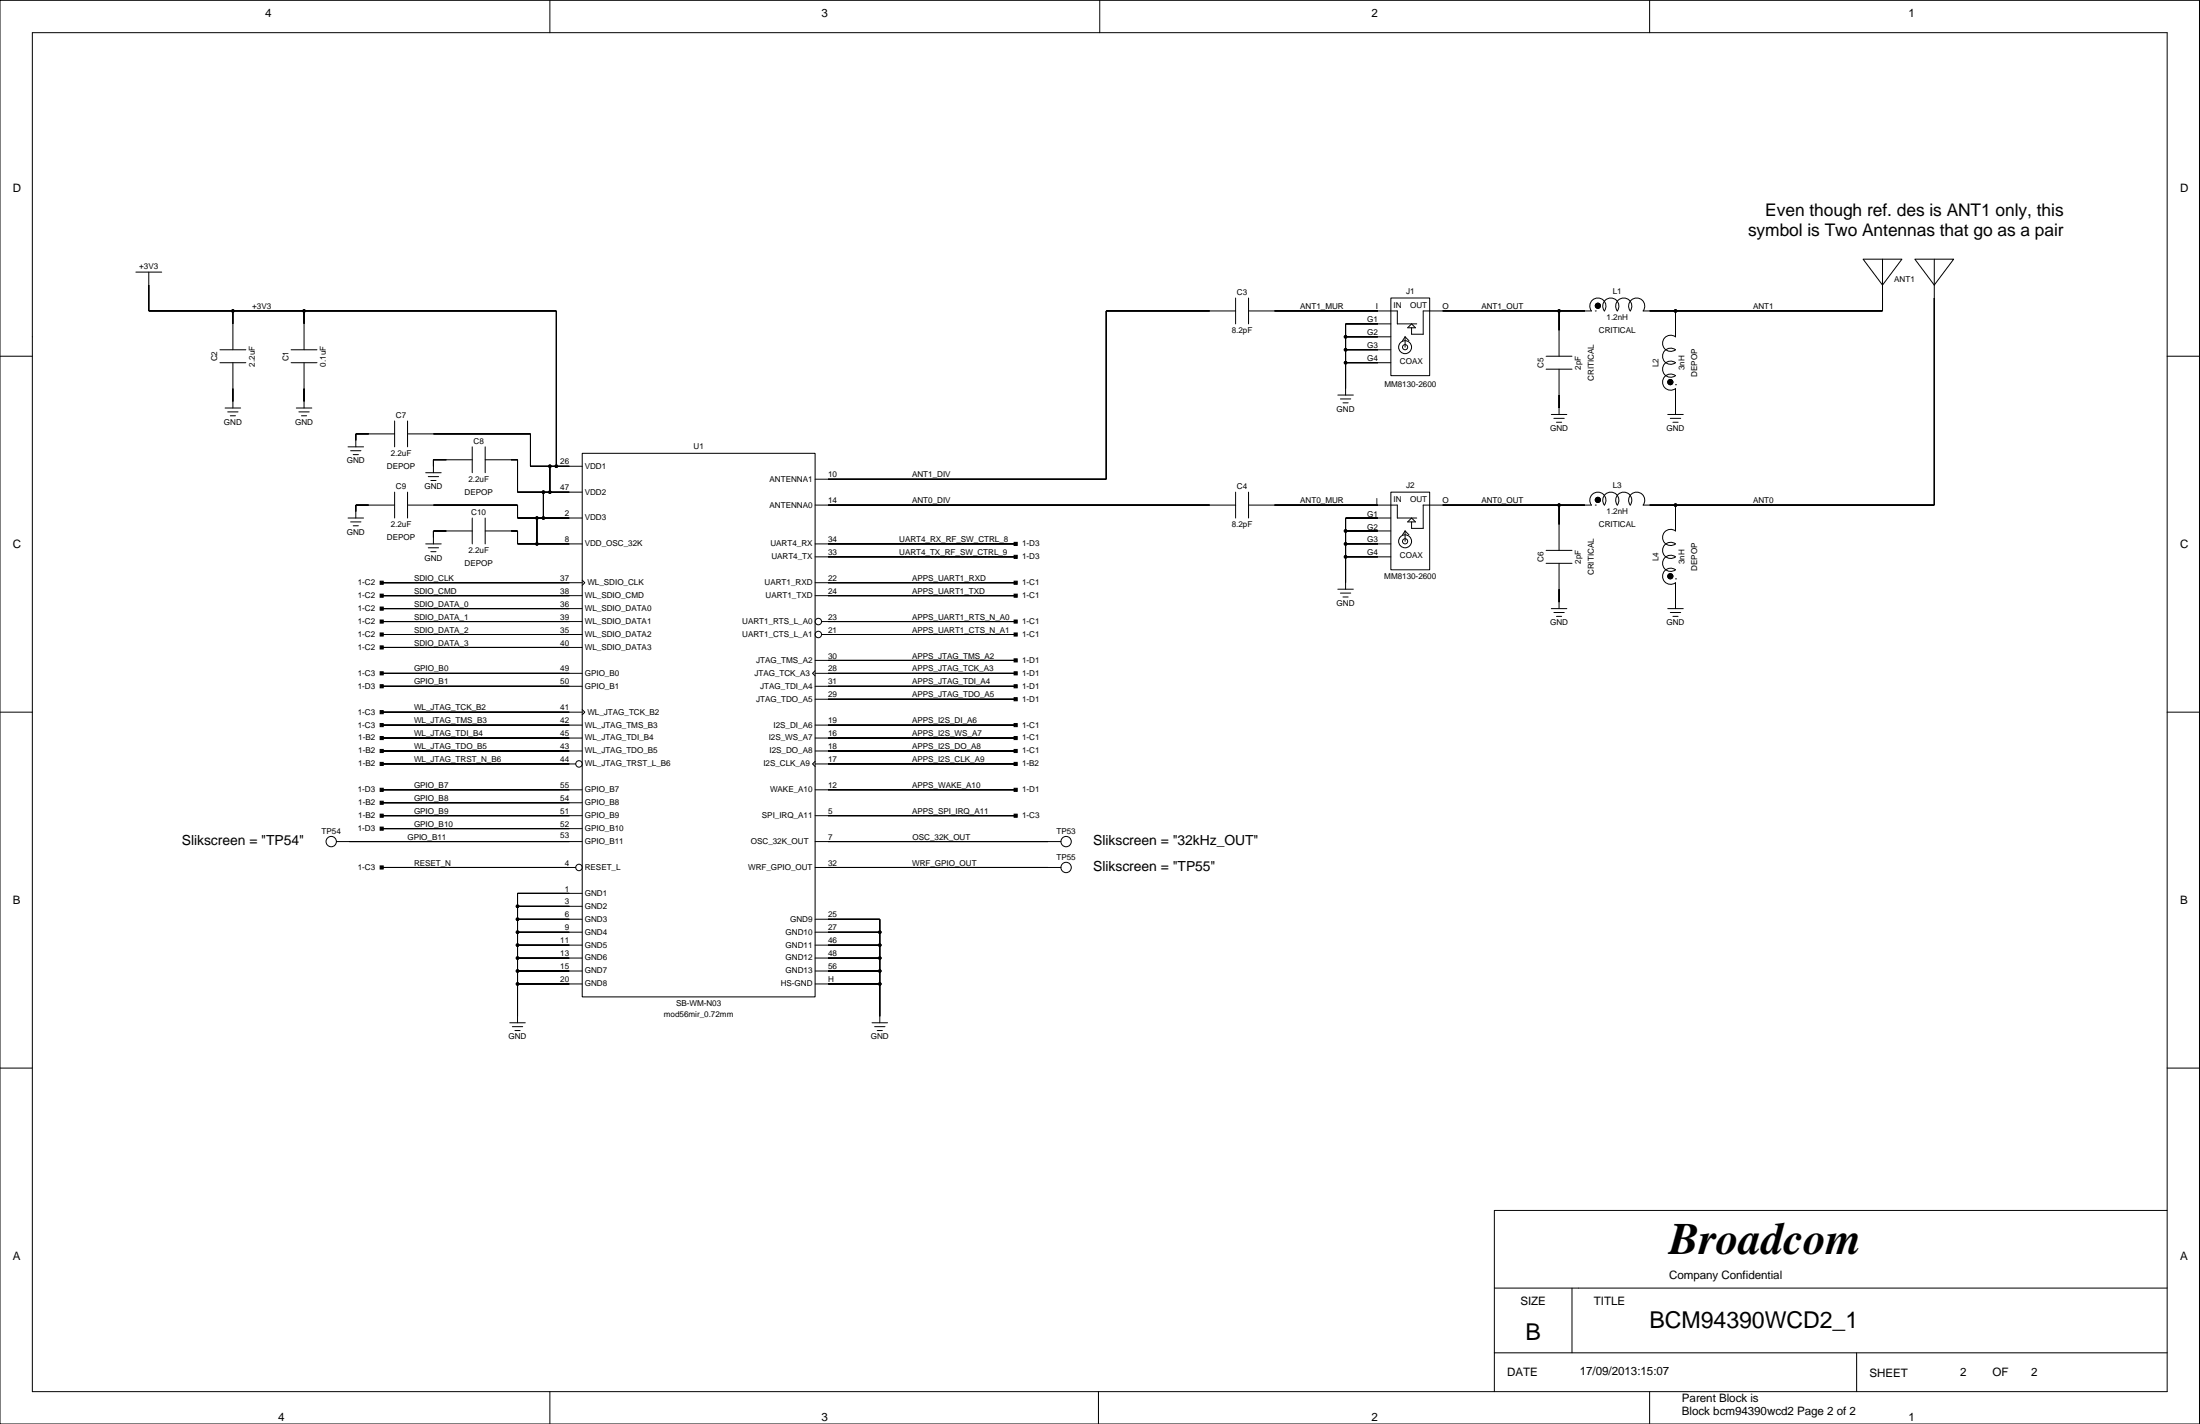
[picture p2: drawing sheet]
<svg xmlns="http://www.w3.org/2000/svg" width="432mm" height="279mm" viewBox="0 0 432 279" stroke-linecap="round" stroke-linejoin="round" font-family="sans-serif">
<g fill="none" stroke="#000" stroke-width=".2">
<path d="M0 .1h431.7v279.3h-431.7zM6.3 6.4h419.1v266.7h-419.1zM107.9 .1v6.3M215.9 .1v6.3M323.8 .1v6.3M26.7 53.4h5M29.2 53.4v7.6h80v30.5M242.5 58.5v5M245.1 58.5v5M273 58.5h7.6v15.2h-7.6zM365.7 50.9h7.6l-3.8 5zM369.5 50.9v10.1h-47a1.59 1.59 0 0 0-.2-2.1 1.59 1.59 0 0 0-2.1 0 1.59 1.59 0 0 0-.2 2.1 1.59 1.59 0 0 0-.2-2.1 1.59 1.59 0 0 0-2.2 0 1.59 1.59 0 0 0-.2 2.1 1.59 1.59 0 0 0-.2-2.1 1.59 1.59 0 0 0-2.1 0 1.59 1.59 0 0 0-.2 2.1 1.59 1.59 0 0 0-.2-2.1 1.59 1.59 0 0 0-2.1 0 1.59 1.59 0 0 0-.2 2.1h-33.1v4.6h-2.2v-1.3"/>
<path d="M375.8 55.9h.1M375.8 50.9h7.7l-3.9 5zM377.1 58.5h.1M377.1 55.9h.1M378.4 57.2h.1M378.4 55.9h.1M379.6 50.9v48.2h-57.1a1.59 1.59 0 0 0-.2-2.1 1.59 1.59 0 0 0-2.1 0 1.59 1.59 0 0 0-.2 2.1 1.59 1.59 0 0 0-.2-2.1 1.59 1.59 0 0 0-2.2 0 1.59 1.59 0 0 0-.2 2.1 1.59 1.59 0 0 0-.2-2.1 1.59 1.59 0 0 0-2.1 0 1.59 1.59 0 0 0-.2 2.1 1.59 1.59 0 0 0-.2-2.1 1.59 1.59 0 0 0-2.1 0 1.59 1.59 0 0 0-.2 2.1h-33.1v4.6h-2.2v-1.3M0 69.9h6.3M43.2 71.2h5M43.2 68.6h5M45.7 61v7.6M45.7 71.2v8.9"/>
<path d="M57.1 71.2h5.1M57.1 68.6h5.1M59.7 61v7.6M59.7 71.2v8.9M242.5 61h-25.4v33h-57.1M245.1 61h29.2v2.5h3.8M262.6 77.5h3M263.1 78.3h2M263.6 79h1M264.1 71.2h8.9M264.1 68.6h8.9M264.1 66.1h8.9"/>
<path d="M273 63.5h-8.9v14M275.8 66.1v2M275.8 66.1l.7 .8M275.8 66.1l-.5 .8M277.1 63.5l.7 .8h-1.5zM303.5 69.9h5M303.5 72.4h5M306 61v8.9M306 72.4v8.9M313.1 61h.1M328.9 75.5h.1M328.9 61v5.1a1.59 1.59 0 0 0-2.2 .2 1.59 1.59 0 0 0 0 2.1 1.59 1.59 0 0 0 2.2 .2 1.59 1.59 0 0 0-2.2 .2 1.59 1.59 0 0 0 0 2.2 1.59 1.59 0 0 0 2.2 .2 1.59 1.59 0 0 0-2.2 .2 1.59 1.59 0 0 0 0 2.1 1.59 1.59 0 0 0 2.2 .2 1.59 1.59 0 0 0-2.2 .2 1.59 1.59 0 0 0 0 2.1 1.59 1.59 0 0 0 2.2 .2v5.1"/>
<path d="M425.4 69.9h6.3M44.2 80.1h3M44.7 80.8h2M45.2 81.6h1M58.2 80.1h3M58.7 80.8h2M59.2 81.6h1M68.3 87.7h3.1M68.8 88.4h2M69.3 89.2h1M77.5 99.1h-7.7v2.5M77.5 85.1h-7.7v2.6"/>
<path d="M77.5 82.6v5.1M77.5 96.6v5M80 99.1h21.6v2.5h12.7M80 85.1h24.1v6.4h10.2M80 82.6v5.1M80 96.6v5M83.5 92.8h3.1M84.1 93.5h2M84.6 94.3h1M92.7 87.7v5.1M92.7 90.2h-7.6v2.6M95.2 90.2h6.4v6.4h12.7"/>
<path d="M95.2 87.7v5.1M106.7 96.6v5M107.9 91.5v5.1M114.3 88.9h45.7v106.7h-45.7zM160 99.1h82.5M242.5 96.6v5M245.1 99.1h29.2v2.5h3.8M245.1 96.6v5M273 96.6h7.6v15.2h-7.6zM304.5 81.3h3M305 82.1h2M305.5 82.8h1"/>
<path d="M306 99.1v8.9M313.1 99.1h.1M327.3 81.3h3.1M327.8 82.1h2.1M328.3 82.8h1.1M328.9 99.1v5.1a1.59 1.59 0 0 0-2.2 .2 1.59 1.59 0 0 0 0 2.1 1.59 1.59 0 0 0 2.2 .2 1.59 1.59 0 0 0-2.2 .2 1.59 1.59 0 0 0 0 2.2 1.59 1.59 0 0 0 2.2 .2 1.59 1.59 0 0 0-2.2 .2 1.59 1.59 0 0 0 0 2.1 1.59 1.59 0 0 0 2.2 .2 1.59 1.59 0 0 0-2.2 .2 1.59 1.59 0 0 0 0 2.1 1.59 1.59 0 0 0 2.2 .2v5.1M68.3 101.6h3.1M68.8 102.4h2M69.3 103.2h1M74.9 119.4h39.4M74.9 114.3h39.4M74.9 116.9h39.4"/>
<path d="M83.5 106.7h3.1M84.1 107.5h2M84.6 108.2h1M92.7 104.2h-7.6v2.5M92.7 101.6v5.1M95.2 104.2h6.4v2.5h12.7M95.2 101.6v5.1M105.4 101.6v5.1M114.3 113.8l.5 .5-.5 .5M160 114.3h39.3M160 116.9h39.3M160 106.7h39.3"/>
<path d="M160 109.3h39.3M262.6 115.6h3M263.1 116.4h2M263.6 117.1h1M264.1 106.7h8.9M264.1 109.3h8.9M264.1 104.2h8.9M273 101.6h-8.9v14M275.8 104.2v2M275.8 104.2l.7 .7M275.8 104.2l-.5 .7M277.1 101.6l.7 .8h-1.5z"/>
<path d="M303.5 110.5h5M303.5 108h5M304.5 119.4h3M306 110.5v8.9M327.3 119.4h3.1M328.9 113.6h.1M0 139.7h6.3M74.9 139.7h39.4M74.9 122h39.4M74.9 124.5h39.4M74.9 127h39.4M74.9 132.1h39.4"/>
<path d="M74.9 134.7h39.4M114.3 139.2l.5 .5-.5 .5M160 131.6l-.5 .5 .5 .5M160 132.1h39.3M160 129.6h39.3M160 134.7h39.3M160 137.2h39.3M161.3 122h38M161.3 124.5h38M305 120.2h2M305.5 120.9h1M327.8 120.2h2.1"/>
<path d="M328.3 120.9h1.1M425.4 139.7h6.3M74.9 147.3h39.4M74.9 142.3h39.4M74.9 144.8h39.4M74.9 149.9h38.1M74.9 155h39.4M74.9 157.5h39.4M160 149.4l-.5 .5 .5 .5M160 147.3h39.3M160 142.3h39.3M160 144.8h39.3"/>
<path d="M160 149.9h39.3M160 155h39.3M66 165.1h48.3M74.9 170.2h38.1M74.9 160h39.4M74.9 162.6h39.4M101.6 177.8h12.7M114.3 175.3h-12.7v25.4M160 170.2h48.2M160 160h39.3M160 165.1h48.2M101.6 185.4h12.7"/>
<path d="M101.6 188h12.7M101.6 190.5h12.7M101.6 193.1h12.7M101.6 182.9h12.7M101.6 180.4h12.7M160 185.4h12.7M160 188h12.7M160 190.5h12.7M160 193.1h12.7M160 182.9h12.7M160 180.4h12.7v20.3M0 209.6h6.3"/>
<path d="M100.1 200.7h3M100.6 201.4h2M101.1 202.2h1M171.2 200.7h3M171.7 201.4h2M172.2 202.2h1M425.4 209.6h6.3M425.4 237.5h-132.1v35.6M293.3 252.7h132.1M308.5 252.7v12.7M107.9 273.1v6.3M215.6 273.1v6.3"/>
<path d="M293.3 265.4h132.1M323.8 273.1v6.3M364.4 265.4v7.7"/>
<circle cx="313.6" cy="60" r=".51"/>
<circle cx="45.7" cy="61" r=".25"/>
<circle cx="59.7" cy="61" r=".25"/>
<circle cx="264.1" cy="66.1" r=".25"/>
<circle cx="264.1" cy="68.6" r=".25"/>
<circle cx="264.1" cy="71.2" r=".25"/>
<circle cx="275.8" cy="68.1" r="1.27"/>
<circle cx="275.8" cy="68.1" r=".51"/>
<circle cx="306" cy="61" r=".25"/>
<circle cx="327.8" cy="75" r=".51"/>
<circle cx="328.9" cy="61" r=".25"/>
<circle cx="106.7" cy="96.6" r=".25"/>
<circle cx="107.9" cy="96.6" r=".25"/>
<circle cx="107.9" cy="91.5" r=".25"/>
<circle cx="109.2" cy="91.5" r=".25"/>
<circle cx="306" cy="99.1" r=".25"/>
<circle cx="313.6" cy="98.1" r=".51"/>
<circle cx="328.9" cy="99.1" r=".25"/>
<circle cx="105.4" cy="101.6" r=".25"/>
<circle cx="105.4" cy="106.7" r=".25"/>
<circle cx="106.7" cy="101.6" r=".25"/>
<circle cx="264.1" cy="104.2" r=".25"/>
<circle cx="264.1" cy="109.3" r=".25"/>
<circle cx="264.1" cy="106.7" r=".25"/>
<circle cx="275.8" cy="106.2" r="1.27"/>
<circle cx="275.8" cy="106.2" r=".51"/>
<circle cx="327.8" cy="113.1" r=".51"/>
<circle cx="160.6" cy="124.5" r=".63"/>
<circle cx="160.6" cy="122" r=".63"/>
<circle cx="113.6" cy="149.9" r=".63"/>
<circle cx="65" cy="165.1" r="1.02"/>
<circle cx="101.6" cy="177.8" r=".25"/>
<circle cx="113.6" cy="170.2" r=".63"/>
<circle cx="209.2" cy="170.2" r="1.02"/>
<circle cx="209.2" cy="165.1" r="1.02"/>
<circle cx="101.6" cy="182.9" r=".25"/>
<circle cx="101.6" cy="193.1" r=".25"/>
<circle cx="101.6" cy="188" r=".25"/>
<circle cx="101.6" cy="180.4" r=".25"/>
<circle cx="101.6" cy="185.4" r=".25"/>
<circle cx="101.6" cy="190.5" r=".25"/>
<circle cx="172.7" cy="182.9" r=".25"/>
<circle cx="172.7" cy="188" r=".25"/>
<circle cx="172.7" cy="193.1" r=".25"/>
<circle cx="172.7" cy="185.4" r=".25"/>
<circle cx="172.7" cy="190.5" r=".25"/>
</g>
<g fill="#000" stroke="#000" stroke-width=".2">
<path d="M29.2 55.9v5.1z" fill-rule="evenodd"/>
<path d="M369.5 58.5v2.5z" fill-rule="evenodd"/>
<path d="M379.6 58.5v40.6z" fill-rule="evenodd"/>
<path d="M45.7 76.2v2.6z" fill-rule="evenodd"/>
<path d="M45.7 61v2.5z" fill-rule="evenodd"/>
<path d="M29.2 61h16.5z" fill-rule="evenodd"/>
<path d="M59.7 76.2v2.6z" fill-rule="evenodd"/>
<path d="M45.7 61h14z" fill-rule="evenodd"/>
<path d="M59.7 61v2.5z" fill-rule="evenodd"/>
<path d="M109.2 61v30.5z" fill-rule="evenodd"/>
<path d="M59.7 61h49.5z" fill-rule="evenodd"/>
<path d="M217.1 61v33z" fill-rule="evenodd"/>
<path d="M217.1 61h20.3z" fill-rule="evenodd"/>
<path d="M264.1 63.5v2.6z" fill-rule="evenodd"/>
<path d="M264.1 66.1v2.5z" fill-rule="evenodd"/>
<path d="M264.1 68.6v2.6z" fill-rule="evenodd"/>
<path d="M264.1 71.2v5z" fill-rule="evenodd"/>
<path d="M264.1 71.2h6.3z" fill-rule="evenodd"/>
<path d="M264.1 68.6h6.3z" fill-rule="evenodd"/>
<path d="M264.1 66.1h6.3z" fill-rule="evenodd"/>
<path d="M264.1 63.5h6.3z" fill-rule="evenodd"/>
<path d="M250.1 61h20.3z" fill-rule="evenodd"/>
<path d="M306 77.5v2.6z" fill-rule="evenodd"/>
<path d="M306 61v3.8z" fill-rule="evenodd"/>
<path d="M283.1 61h22.9z" fill-rule="evenodd"/>
<path d="M306 61h5.1z" fill-rule="evenodd"/>
<path d="M328.9 77.5v2.6z" fill-rule="evenodd"/>
<path d="M323.8 61h5.1z" fill-rule="evenodd"/>
<path d="M328.9 61v3.8z" fill-rule="evenodd"/>
<path d="M328.9 61h40.6z" fill-rule="evenodd"/>
<path d="M69.8 85.1v1.3z" fill-rule="evenodd"/>
<path d="M69.8 99.1v1.3z" fill-rule="evenodd"/>
<path d="M69.8 85.1h2.6z" fill-rule="evenodd"/>
<path d="M69.8 99.1h2.6z" fill-rule="evenodd"/>
<path d="M85.1 90.2v1.3z" fill-rule="evenodd"/>
<path d="M85.1 90.2h2.5z" fill-rule="evenodd"/>
<path d="M85.1 99.1h16.5z" fill-rule="evenodd"/>
<path d="M101.6 99.1v2.5z" fill-rule="evenodd"/>
<path d="M100.3 90.2h1.3z" fill-rule="evenodd"/>
<path d="M101.6 90.2v6.4z" fill-rule="evenodd"/>
<path d="M85.1 85.1h19z" fill-rule="evenodd"/>
<path d="M104.1 85.1v6.4z" fill-rule="evenodd"/>
<path d="M101.6 96.6h5.1z" fill-rule="evenodd"/>
<path d="M106.7 96.6v5z" fill-rule="evenodd"/>
<path d="M104.1 91.5h3.8z" fill-rule="evenodd"/>
<path d="M107.9 91.5v5.1z" fill-rule="evenodd"/>
<path d="M106.7 96.6h1.2z" fill-rule="evenodd"/>
<path d="M107.9 91.5h1.3z" fill-rule="evenodd"/>
<path d="M107.9 96.6h3.8z" fill-rule="evenodd"/>
<path d="M109.2 91.5h2.5z" fill-rule="evenodd"/>
<path d="M162.5 94h54.6z" fill-rule="evenodd"/>
<path d="M162.5 99.1h74.9z" fill-rule="evenodd"/>
<path d="M250.1 99.1h20.3z" fill-rule="evenodd"/>
<path d="M306 99.1v3.8z" fill-rule="evenodd"/>
<path d="M283.1 99.1h22.9z" fill-rule="evenodd"/>
<path d="M306 99.1h5.1z" fill-rule="evenodd"/>
<path d="M328.9 99.1v3.8z" fill-rule="evenodd"/>
<path d="M323.8 99.1h5.1z" fill-rule="evenodd"/>
<path d="M328.9 99.1h50.7z" fill-rule="evenodd"/>
<path d="M74.6 114h.6v.6h-.6z" fill-rule="evenodd"/>
<path d="M74.6 116.6h.6v.6h-.6z" fill-rule="evenodd"/>
<path d="M74.6 119.1h.6v.6h-.6z" fill-rule="evenodd"/>
<path d="M85.1 104.2v1.2z" fill-rule="evenodd"/>
<path d="M85.1 104.2h2.5z" fill-rule="evenodd"/>
<path d="M100.3 104.2h1.3z" fill-rule="evenodd"/>
<path d="M101.6 104.2v2.5z" fill-rule="evenodd"/>
<path d="M101.6 106.7h3.8z" fill-rule="evenodd"/>
<path d="M105.4 101.6v5.1z" fill-rule="evenodd"/>
<path d="M101.6 101.6h3.8z" fill-rule="evenodd"/>
<path d="M105.4 101.6h1.3z" fill-rule="evenodd"/>
<path d="M74.9 114.3h36.8z" fill-rule="evenodd"/>
<path d="M74.9 116.9h36.8z" fill-rule="evenodd"/>
<path d="M74.9 119.4h36.8z" fill-rule="evenodd"/>
<path d="M105.4 106.7h6.3z" fill-rule="evenodd"/>
<path d="M106.7 101.6h5z" fill-rule="evenodd"/>
<path d="M199 114h.6v.6h-.6z" fill-rule="evenodd"/>
<path d="M199 116.6h.6v.6h-.6z" fill-rule="evenodd"/>
<path d="M199 106.4h.6v.6h-.6z" fill-rule="evenodd"/>
<path d="M199 109h.6v.6h-.6z" fill-rule="evenodd"/>
<path d="M162.5 114.3h36.8z" fill-rule="evenodd"/>
<path d="M162.5 116.9h36.8z" fill-rule="evenodd"/>
<path d="M162.5 106.7h36.8z" fill-rule="evenodd"/>
<path d="M162.5 109.3h36.8z" fill-rule="evenodd"/>
<path d="M264.1 101.6v2.6z" fill-rule="evenodd"/>
<path d="M264.1 104.2v2.5z" fill-rule="evenodd"/>
<path d="M264.1 106.7v2.6z" fill-rule="evenodd"/>
<path d="M264.1 109.3v5z" fill-rule="evenodd"/>
<path d="M264.1 109.3h6.3z" fill-rule="evenodd"/>
<path d="M264.1 106.7h6.3z" fill-rule="evenodd"/>
<path d="M264.1 104.2h6.3z" fill-rule="evenodd"/>
<path d="M264.1 101.6h6.3z" fill-rule="evenodd"/>
<path d="M306 115.6v2.5z" fill-rule="evenodd"/>
<path d="M328.9 115.6v2.5z" fill-rule="evenodd"/>
<path d="M74.6 121.7h.6v.6h-.6z" fill-rule="evenodd"/>
<path d="M74.6 124.2h.6v.6h-.6z" fill-rule="evenodd"/>
<path d="M74.6 126.7h.6v.6h-.6z" fill-rule="evenodd"/>
<path d="M74.6 131.8h.6v.6h-.6z" fill-rule="evenodd"/>
<path d="M74.6 134.3h.6v.7h-.6z" fill-rule="evenodd"/>
<path d="M74.9 122h36.8z" fill-rule="evenodd"/>
<path d="M74.9 124.5h36.8z" fill-rule="evenodd"/>
<path d="M74.9 127h36.8z" fill-rule="evenodd"/>
<path d="M74.9 139.7h36.8z" fill-rule="evenodd"/>
<path d="M74.9 132.1h36.8z" fill-rule="evenodd"/>
<path d="M74.9 134.7h36.8z" fill-rule="evenodd"/>
<path d="M199 131.8h.6v.6h-.6z" fill-rule="evenodd"/>
<path d="M199 129.3h.6v.6h-.6z" fill-rule="evenodd"/>
<path d="M199 134.3h.6v.7h-.6z" fill-rule="evenodd"/>
<path d="M199 136.9h.6v.6h-.6z" fill-rule="evenodd"/>
<path d="M199 124.2h.6v.6h-.6z" fill-rule="evenodd"/>
<path d="M199 121.7h.6v.6h-.6z" fill-rule="evenodd"/>
<path d="M162.5 132.1h36.8z" fill-rule="evenodd"/>
<path d="M162.5 129.6h36.8z" fill-rule="evenodd"/>
<path d="M162.5 134.7h36.8z" fill-rule="evenodd"/>
<path d="M162.5 137.2h36.8z" fill-rule="evenodd"/>
<path d="M162.5 124.5h36.8z" fill-rule="evenodd"/>
<path d="M162.5 122h36.8z" fill-rule="evenodd"/>
<path d="M74.6 139.4h.6v.6h-.6z" fill-rule="evenodd"/>
<path d="M74.6 142h.6v.6h-.6z" fill-rule="evenodd"/>
<path d="M74.6 144.5h.6v.6h-.6z" fill-rule="evenodd"/>
<path d="M74.6 147h.6v.7h-.6z" fill-rule="evenodd"/>
<path d="M74.6 149.6h.6v.6h-.6z" fill-rule="evenodd"/>
<path d="M74.6 154.7h.6v.6h-.6z" fill-rule="evenodd"/>
<path d="M74.6 157.2h.6v.6h-.6z" fill-rule="evenodd"/>
<path d="M74.9 142.3h36.8z" fill-rule="evenodd"/>
<path d="M74.9 144.8h36.8z" fill-rule="evenodd"/>
<path d="M74.9 147.3h36.8z" fill-rule="evenodd"/>
<path d="M74.9 149.9h36.8z" fill-rule="evenodd"/>
<path d="M74.9 155h36.8z" fill-rule="evenodd"/>
<path d="M74.9 157.5h36.8z" fill-rule="evenodd"/>
<path d="M199 147h.6v.7h-.6z" fill-rule="evenodd"/>
<path d="M199 142h.6v.6h-.6z" fill-rule="evenodd"/>
<path d="M199 144.5h.6v.6h-.6z" fill-rule="evenodd"/>
<path d="M199 149.6h.6v.6h-.6z" fill-rule="evenodd"/>
<path d="M199 154.7h.6v.6h-.6z" fill-rule="evenodd"/>
<path d="M162.5 147.3h36.8z" fill-rule="evenodd"/>
<path d="M162.5 142.3h36.8z" fill-rule="evenodd"/>
<path d="M162.5 144.8h36.8z" fill-rule="evenodd"/>
<path d="M162.5 149.9h36.8z" fill-rule="evenodd"/>
<path d="M162.5 155h36.8z" fill-rule="evenodd"/>
<path d="M74.6 169.9h.6v.6h-.6z" fill-rule="evenodd"/>
<path d="M74.6 159.7h.6v.7h-.6z" fill-rule="evenodd"/>
<path d="M74.6 162.3h.6v.6h-.6z" fill-rule="evenodd"/>
<path d="M101.6 177.8v2.6z" fill-rule="evenodd"/>
<path d="M101.6 175.3v2.5z" fill-rule="evenodd"/>
<path d="M74.9 170.2h36.8z" fill-rule="evenodd"/>
<path d="M74.9 160h36.8z" fill-rule="evenodd"/>
<path d="M74.9 162.6h36.8z" fill-rule="evenodd"/>
<path d="M68.6 165.1h43.1z" fill-rule="evenodd"/>
<path d="M101.6 177.8h10.1z" fill-rule="evenodd"/>
<path d="M101.6 175.3h10.1z" fill-rule="evenodd"/>
<path d="M199 159.7h.6v.7h-.6z" fill-rule="evenodd"/>
<path d="M162.5 160h36.8z" fill-rule="evenodd"/>
<path d="M162.5 165.1h43.2z" fill-rule="evenodd"/>
<path d="M162.5 170.2h43.2z" fill-rule="evenodd"/>
<path d="M101.6 193.1v6.3z" fill-rule="evenodd"/>
<path d="M101.6 190.5v2.6z" fill-rule="evenodd"/>
<path d="M101.6 188v2.5z" fill-rule="evenodd"/>
<path d="M101.6 185.4v2.6z" fill-rule="evenodd"/>
<path d="M101.6 182.9v2.5z" fill-rule="evenodd"/>
<path d="M101.6 180.4v2.5z" fill-rule="evenodd"/>
<path d="M101.6 185.4h10.1z" fill-rule="evenodd"/>
<path d="M101.6 188h10.1z" fill-rule="evenodd"/>
<path d="M101.6 190.5h10.1z" fill-rule="evenodd"/>
<path d="M101.6 193.1h10.1z" fill-rule="evenodd"/>
<path d="M101.6 182.9h10.1z" fill-rule="evenodd"/>
<path d="M101.6 180.4h10.1z" fill-rule="evenodd"/>
<path d="M172.7 193.1v6.3z" fill-rule="evenodd"/>
<path d="M162.5 193.1h10.2z" fill-rule="evenodd"/>
<path d="M172.7 190.5v2.6z" fill-rule="evenodd"/>
<path d="M162.5 190.5h10.2z" fill-rule="evenodd"/>
<path d="M172.7 188v2.5z" fill-rule="evenodd"/>
<path d="M162.5 188h10.2z" fill-rule="evenodd"/>
<path d="M172.7 185.4v2.6z" fill-rule="evenodd"/>
<path d="M162.5 185.4h10.2z" fill-rule="evenodd"/>
<path d="M172.7 182.9v2.5z" fill-rule="evenodd"/>
<path d="M162.5 182.9h10.2z" fill-rule="evenodd"/>
<path d="M172.7 180.4v2.5z" fill-rule="evenodd"/>
<path d="M162.5 180.4h10.2z" fill-rule="evenodd"/>
<circle cx="313.6" cy="60" r=".51"/>
<circle cx="45.7" cy="61" r=".25"/>
<circle cx="59.7" cy="61" r=".25"/>
<circle cx="264.1" cy="66.1" r=".25"/>
<circle cx="264.1" cy="68.6" r=".25"/>
<circle cx="264.1" cy="71.2" r=".25"/>
<circle cx="306" cy="61" r=".25"/>
<circle cx="327.8" cy="75" r=".51"/>
<circle cx="328.9" cy="61" r=".25"/>
<circle cx="106.7" cy="96.6" r=".25"/>
<circle cx="107.9" cy="96.6" r=".25"/>
<circle cx="107.9" cy="91.5" r=".25"/>
<circle cx="109.2" cy="91.5" r=".25"/>
<circle cx="306" cy="99.1" r=".25"/>
<circle cx="313.6" cy="98.1" r=".51"/>
<circle cx="328.9" cy="99.1" r=".25"/>
<circle cx="105.4" cy="101.6" r=".25"/>
<circle cx="105.4" cy="106.7" r=".25"/>
<circle cx="106.7" cy="101.6" r=".25"/>
<circle cx="264.1" cy="104.2" r=".25"/>
<circle cx="264.1" cy="109.3" r=".25"/>
<circle cx="264.1" cy="106.7" r=".25"/>
<circle cx="327.8" cy="113.1" r=".51"/>
<circle cx="101.6" cy="177.8" r=".25"/>
<circle cx="101.6" cy="182.9" r=".25"/>
<circle cx="101.6" cy="193.1" r=".25"/>
<circle cx="101.6" cy="188" r=".25"/>
<circle cx="101.6" cy="180.4" r=".25"/>
<circle cx="101.6" cy="185.4" r=".25"/>
<circle cx="101.6" cy="190.5" r=".25"/>
<circle cx="172.7" cy="182.9" r=".25"/>
<circle cx="172.7" cy="188" r=".25"/>
<circle cx="172.7" cy="193.1" r=".25"/>
<circle cx="172.7" cy="185.4" r=".25"/>
<circle cx="172.7" cy="190.5" r=".25"/>
</g>
<text font-size="8.8" x="327.6" y="246.1">Broadcom</text>
<g font-size="4.6">
<text x="299.4" y="263">B</text>
<text x="323.8" y="260.6">BCM94390WCD2_1</text>
</g>
<g font-size="3.4">
<text x="343.1" y="46.3">symbol is Two Antennas that go as a pair</text>
<text x="346.5" y="42.5">Even though ref. des is ANT1 only, this</text>
</g>
<g font-size="2.7">
<text x="35.7" y="165.8">Slikscreen = &quot;TP54&quot;</text>
<text x="214.6" y="165.8">Slikscreen = &quot;32kHz_OUT&quot;</text>
<text x="214.6" y="170.9">Slikscreen = &quot;TP55&quot;</text>
</g>
<g font-size="2.3">
<text x="52.1" y="3.4">4</text>
<text x="161.3" y="3.4">3</text>
<text x="269.2" y="3.4">2</text>
<text x="374.6" y="3.4">1</text>
<text x="2.5" y="37.6">D</text>
<text x="427.9" y="37.6">D</text>
<text x="2.5" y="107.5">C</text>
<text x="427.9" y="107.5">C</text>
<text x="2.5" y="177.3">B</text>
<text x="427.9" y="177.3">B</text>
<text x="2.5" y="247.1">A</text>
<text x="327.6" y="250.9">Company Confidential</text>
<text x="427.9" y="247.1">A</text>
<text x="298.4" y="256">SIZE</text>
<text x="312.8" y="256">TITLE</text>
<text x="310.1" y="269.7">17/09/2013:15:07</text>
<text x="384.7" y="270">2</text>
<text x="398.7" y="270">2</text>
<text x="295.8" y="270">DATE</text>
<text x="330.1" y="275.1">Parent Block is</text>
<text x="366.9" y="270.2">SHEET</text>
<text x="391.1" y="270">OF</text>
<text x="54.6" y="278.9">4</text>
<text x="161.3" y="278.9">3</text>
<text x="269.2" y="278.9">2</text>
<text x="330.1" y="277.6">Block bcm94390wcd2 Page 2 of 2</text>
<text x="374.6" y="278.9">1</text>
</g>
<g font-size="1.6">
<text x="27.3" y="52.9">+3V3</text>
<text x="242.8" y="57.9">C3</text>
<text x="276" y="57.7">J1</text>
<text x="316.5" y="57.7">L1</text>
<text x="371.8" y="55.4">ANT1</text>
<text x="49.5" y="60.6">+3V3</text>
<text x="241.8" y="65.3">8.2pF</text>
<text x="255.2" y="60.6">ANT1_MUR</text>
<text x="268.3" y="65.8">G2</text>
<text x="268.3" y="63.3">G1</text>
<text x="270" y="60.7">I</text>
<text x="273.5" y="60.5">IN</text>
<text x="276.8" y="60.5">OUT</text>
<text x="283.1" y="60.6">O</text>
<text x="290.8" y="60.6">ANT1_OUT</text>
<text x="313.8" y="65.3">CRITICAL</text>
<text x="315.3" y="62.8">1.2nH</text>
<text x="344.1" y="60.6">ANT1</text>
<text x="42.6" y="70.9" transform="rotate(-90 42.6 70.9)">C2</text>
<text x="50" y="71.9" transform="rotate(-90 50 71.9)">2.2uF</text>
<text x="56.6" y="70.9" transform="rotate(-90 56.6 70.9)">C1</text>
<text x="64" y="71.9" transform="rotate(-90 64 71.9)">0.1uF</text>
<text x="268.3" y="70.8">G4</text>
<text x="268.3" y="68.3">G3</text>
<text x="274.8" y="71.3">COAX</text>
<text x="271.7" y="75.9">MM8130-2600</text>
<text x="302.9" y="72.2" transform="rotate(-90 302.9 72.2)">C5</text>
<text x="310.3" y="72.5" transform="rotate(-90 310.3 72.5)">2pF</text>
<text x="312.8" y="74.8" transform="rotate(-90 312.8 74.8)">CRITICAL</text>
<text x="325.5" y="72" transform="rotate(-90 325.5 72)">L2</text>
<text x="330.6" y="72.6" transform="rotate(-90 330.6 72.6)">3nH</text>
<text x="333.1" y="73.9" transform="rotate(-90 333.1 73.9)">DEPOP</text>
<text x="44" y="83.3">GND</text>
<text x="57.9" y="83.3">GND</text>
<text x="77.7" y="82.1">C7</text>
<text x="262.3" y="80.8">GND</text>
<text x="76.7" y="89.4">2.2uF</text>
<text x="92.9" y="87.1">C8</text>
<text x="136.1" y="88.1">U1</text>
<text x="304.2" y="84.6">GND</text>
<text x="327.1" y="84.6">GND</text>
<text x="68.1" y="90.9">GND</text>
<text x="76" y="92">DEPOP</text>
<text x="91.9" y="94.5">2.2uF</text>
<text x="110" y="91.1">26</text>
<text x="114.8" y="92">VDD1</text>
<text x="151" y="94.5">ANTENNA1</text>
<text x="162.5" y="93.7">10</text>
<text x="179" y="93.7">ANT1_DIV</text>
<text x="276" y="95.8">J2</text>
<text x="316.5" y="95.8">L3</text>
<text x="77.7" y="96">C9</text>
<text x="83.3" y="96">GND</text>
<text x="91.2" y="97">DEPOP</text>
<text x="92.5" y="101.1">C10</text>
<text x="110" y="96.2">47</text>
<text x="110.9" y="101.3">2</text>
<text x="114.8" y="97">VDD2</text>
<text x="151" y="99.6">ANTENNA0</text>
<text x="162.5" y="98.7">14</text>
<text x="179" y="98.7">ANT0_DIV</text>
<text x="242.8" y="96">C4</text>
<text x="255.2" y="98.7">ANT0_MUR</text>
<text x="268.3" y="101.4">G1</text>
<text x="270" y="98.8">I</text>
<text x="273.5" y="98.6">IN</text>
<text x="276.8" y="98.6">OUT</text>
<text x="283.1" y="98.7">O</text>
<text x="290.8" y="98.7">ANT0_OUT</text>
<text x="315.3" y="100.8">1.2nH</text>
<text x="344.1" y="98.7">ANT0</text>
<text x="68.1" y="104.9">GND</text>
<text x="76" y="105.9">DEPOP</text>
<text x="76.7" y="103.4">2.2uF</text>
<text x="110.9" y="106.4">8</text>
<text x="114.8" y="107.2">VDD_OSC_32K</text>
<text x="114.8" y="102.1">VDD3</text>
<text x="151.2" y="107.2">UART4_RX</text>
<text x="162.5" y="106.4">34</text>
<text x="176.5" y="106.4">UART4_RX_RF_SW_CTRL_8</text>
<text x="200.6" y="107.2">1-D3</text>
<text x="241.8" y="103.4">8.2pF</text>
<text x="268.3" y="106.4">G3</text>
<text x="268.3" y="103.9">G2</text>
<text x="313.8" y="103.4">CRITICAL</text>
<text x="81.3" y="114">SDIO_CLK</text>
<text x="83.3" y="110">GND</text>
<text x="91.2" y="111">DEPOP</text>
<text x="91.9" y="108.5">2.2uF</text>
<text x="110" y="114">37</text>
<text x="151.4" y="109.7">UART4_TX</text>
<text x="162.5" y="114">22</text>
<text x="162.5" y="108.9">33</text>
<text x="176.5" y="108.9">UART4_TX_RF_SW_CTRL_9</text>
<text x="179" y="114">APPS_UART1_RXD</text>
<text x="200.6" y="109.7">1-D3</text>
<text x="268.3" y="108.9">G4</text>
<text x="271.7" y="113.5">MM8130-2600</text>
<text x="274.8" y="109.4">COAX</text>
<text x="302.9" y="110.3" transform="rotate(-90 302.9 110.3)">C6</text>
<text x="310.3" y="110.6" transform="rotate(-90 310.3 110.6)">2pF</text>
<text x="312.8" y="112.9" transform="rotate(-90 312.8 112.9)">CRITICAL</text>
<text x="325.5" y="110.1" transform="rotate(-90 325.5 110.1)">L4</text>
<text x="330.6" y="110.7" transform="rotate(-90 330.6 110.7)">3nH</text>
<text x="333.1" y="112" transform="rotate(-90 333.1 112)">DEPOP</text>
<text x="70.2" y="117.4">1-C2</text>
<text x="70.2" y="114.8">1-C2</text>
<text x="70.2" y="119.9">1-C2</text>
<text x="81.3" y="116.5">SDIO_CMD</text>
<text x="81.3" y="119.1">SDIO_DATA_0</text>
<text x="110" y="116.5">38</text>
<text x="110" y="119.1">36</text>
<text x="114.8" y="119.9">WL_SDIO_DATA0</text>
<text x="114.8" y="117.4">WL_SDIO_CMD</text>
<text x="115.3" y="114.8">WL_SDIO_CLK</text>
<text x="150.1" y="114.8">UART1_RXD</text>
<text x="150.3" y="117.4">UART1_TXD</text>
<text x="162.5" y="116.5">24</text>
<text x="179" y="116.5">APPS_UART1_TXD</text>
<text x="200.6" y="114.8">1-C1</text>
<text x="200.6" y="117.4">1-C1</text>
<text x="262.3" y="118.9">GND</text>
<text x="70.2" y="122.4">1-C2</text>
<text x="70.2" y="125">1-C2</text>
<text x="81.3" y="121.6">SDIO_DATA_1</text>
<text x="81.3" y="124.1">SDIO_DATA_2</text>
<text x="110" y="121.6">39</text>
<text x="110" y="124.1">35</text>
<text x="114.8" y="125">WL_SDIO_DATA2</text>
<text x="114.8" y="122.4">WL_SDIO_DATA1</text>
<text x="145.7" y="122.4">UART1_RTS_L_A0</text>
<text x="145.7" y="125">UART1_CTS_L_A1</text>
<text x="162.5" y="124.1">21</text>
<text x="162.5" y="121.6">23</text>
<text x="179" y="124.1">APPS_UART1_CTS_N_A1</text>
<text x="179" y="121.6">APPS_UART1_RTS_N_A0</text>
<text x="200.6" y="122.4">1-C1</text>
<text x="200.6" y="125">1-C1</text>
<text x="304.2" y="122.7">GND</text>
<text x="327.1" y="122.7">GND</text>
<text x="70.2" y="127.5">1-C2</text>
<text x="81.3" y="126.7">SDIO_DATA_3</text>
<text x="81.3" y="131.8">GPIO_B0</text>
<text x="110" y="131.8">49</text>
<text x="110" y="126.7">40</text>
<text x="114.8" y="127.5">WL_SDIO_DATA3</text>
<text x="148.4" y="130">JTAG_TMS_A2</text>
<text x="162.5" y="129.2">30</text>
<text x="162.5" y="131.8">28</text>
<text x="179" y="131.8">APPS_JTAG_TCK_A3</text>
<text x="179" y="129.2">APPS_JTAG_TMS_A2</text>
<text x="200.6" y="130">1-D1</text>
<text x="70.2" y="135.1">1-D3</text>
<text x="70.2" y="132.6">1-C3</text>
<text x="81.3" y="134.3">GPIO_B1</text>
<text x="110" y="134.3">50</text>
<text x="114.8" y="135.1">GPIO_B1</text>
<text x="114.8" y="132.6">GPIO_B0</text>
<text x="148.1" y="132.6">JTAG_TCK_A3</text>
<text x="148.4" y="137.7">JTAG_TDO_A5</text>
<text x="149.2" y="135.1">JTAG_TDI_A4</text>
<text x="162.5" y="134.3">31</text>
<text x="162.5" y="136.8">29</text>
<text x="179" y="134.3">APPS_JTAG_TDI_A4</text>
<text x="179" y="136.8">APPS_JTAG_TDO_A5</text>
<text x="200.6" y="132.6">1-D1</text>
<text x="200.6" y="135.1">1-D1</text>
<text x="200.6" y="137.7">1-D1</text>
<text x="70.2" y="140.2">1-C3</text>
<text x="70.2" y="142.7">1-C3</text>
<text x="81.3" y="139.4">WL_JTAG_TCK_B2</text>
<text x="81.3" y="141.9">WL_JTAG_TMS_B3</text>
<text x="110" y="139.4">41</text>
<text x="110" y="141.9">42</text>
<text x="114.8" y="142.7">WL_JTAG_TMS_B3</text>
<text x="115.3" y="140.2">WL_JTAG_TCK_B2</text>
<text x="151.8" y="142.7">I2S_DI_A6</text>
<text x="162.5" y="141.9">19</text>
<text x="179" y="141.9">APPS_I2S_DI_A6</text>
<text x="200.6" y="142.7">1-C1</text>
<text x="70.3" y="145.3">1-B2</text>
<text x="70.3" y="147.8">1-B2</text>
<text x="81.3" y="144.4">WL_JTAG_TDI_B4</text>
<text x="81.3" y="147">WL_JTAG_TDO_B5</text>
<text x="81.3" y="149.5">WL_JTAG_TRST_N_B6</text>
<text x="110" y="144.4">45</text>
<text x="110" y="149.5">44</text>
<text x="110" y="147">43</text>
<text x="114.8" y="147.8">WL_JTAG_TDO_B5</text>
<text x="114.8" y="145.3">WL_JTAG_TDI_B4</text>
<text x="150.9" y="145.3">I2S_WS_A7</text>
<text x="151" y="147.8">I2S_DO_A8</text>
<text x="162.5" y="147">18</text>
<text x="162.5" y="149.5">17</text>
<text x="162.5" y="144.4">16</text>
<text x="179" y="147">APPS_I2S_DO_A8</text>
<text x="179" y="144.4">APPS_I2S_WS_A7</text>
<text x="179" y="149.5">APPS_I2S_CLK_A9</text>
<text x="200.6" y="147.8">1-C1</text>
<text x="200.6" y="145.3">1-C1</text>
<text x="70.2" y="155.4">1-D3</text>
<text x="70.3" y="150.4">1-B2</text>
<text x="81.3" y="154.6">GPIO_B7</text>
<text x="110" y="154.6">55</text>
<text x="114.8" y="150.4">WL_JTAG_TRST_L_B6</text>
<text x="114.8" y="155.4">GPIO_B7</text>
<text x="149.8" y="150.4">I2S_CLK_A9</text>
<text x="151.1" y="155.4">WAKE_A10</text>
<text x="162.5" y="154.6">12</text>
<text x="179" y="154.6">APPS_WAKE_A10</text>
<text x="200.6" y="155.4">1-D1</text>
<text x="200.6" y="150.4">1-B2</text>
<text x="70.3" y="160.5">1-B2</text>
<text x="70.3" y="158">1-B2</text>
<text x="81.3" y="157.1">GPIO_B8</text>
<text x="81.3" y="159.7">GPIO_B9</text>
<text x="110" y="159.7">51</text>
<text x="110" y="157.1">54</text>
<text x="114.8" y="158">GPIO_B8</text>
<text x="114.8" y="160.5">GPIO_B9</text>
<text x="149.5" y="160.5">SPI_IRQ_A11</text>
<text x="162.5" y="159.7">5</text>
<text x="179" y="159.7">APPS_SPI_IRQ_A11</text>
<text x="200.6" y="160.5">1-C3</text>
<text x="63.1" y="163.6">TP54</text>
<text x="70.2" y="163.1">1-D3</text>
<text x="80" y="164.8">GPIO_B11</text>
<text x="81.3" y="162.2">GPIO_B10</text>
<text x="110" y="162.2">52</text>
<text x="110" y="164.5">53</text>
<text x="114.8" y="165.6">GPIO_B11</text>
<text x="114.8" y="163.1">GPIO_B10</text>
<text x="147.4" y="165.6">OSC_32K_OUT</text>
<text x="162.5" y="164.8">7</text>
<text x="179.1" y="164.8">OSC_32K_OUT</text>
<text x="207.4" y="163.6">TP53</text>
<text x="70.2" y="170.7">1-C3</text>
<text x="81.3" y="169.8">RESET_N</text>
<text x="110.9" y="169.8">4</text>
<text x="114.8" y="170.7">RESET_L</text>
<text x="146.8" y="170.7">WRF_GPIO_OUT</text>
<text x="162.5" y="169.8">32</text>
<text x="179" y="169.8">WRF_GPIO_OUT</text>
<text x="207.4" y="168.6">TP55</text>
<text x="110.9" y="177.5">3</text>
<text x="110.9" y="174.9">1</text>
<text x="114.8" y="175.8">GND1</text>
<text x="114.8" y="178.3">GND2</text>
<text x="110" y="185.1">11</text>
<text x="110.9" y="180">6</text>
<text x="110.9" y="182.5">9</text>
<text x="114.8" y="183.4">GND4</text>
<text x="114.8" y="180.8">GND3</text>
<text x="114.8" y="185.9">GND5</text>
<text x="154.2" y="185.9">GND11</text>
<text x="154.2" y="183.4">GND10</text>
<text x="155.1" y="180.8">GND9</text>
<text x="162.5" y="182.5">27</text>
<text x="162.5" y="180">25</text>
<text x="162.5" y="185.1">46</text>
<text x="110" y="187.6">13</text>
<text x="110" y="190.2">15</text>
<text x="114.8" y="191">GND7</text>
<text x="114.8" y="188.5">GND6</text>
<text x="154.2" y="191">GND13</text>
<text x="154.2" y="188.5">GND12</text>
<text x="162.5" y="187.6">48</text>
<text x="162.5" y="190.2">56</text>
<text x="110" y="192.7">20</text>
<text x="114.8" y="193.5">GND8</text>
<text x="132.7" y="197.3">SB-WM-N03</text>
<text x="153.2" y="193.5">HS-GND</text>
<text x="162.5" y="192.7">H</text>
<text x="99.8" y="203.9">GND</text>
<text x="130.3" y="199.6">mod56mir_0.72mm</text>
<text x="170.9" y="203.9">GND</text>
</g>
</svg>
